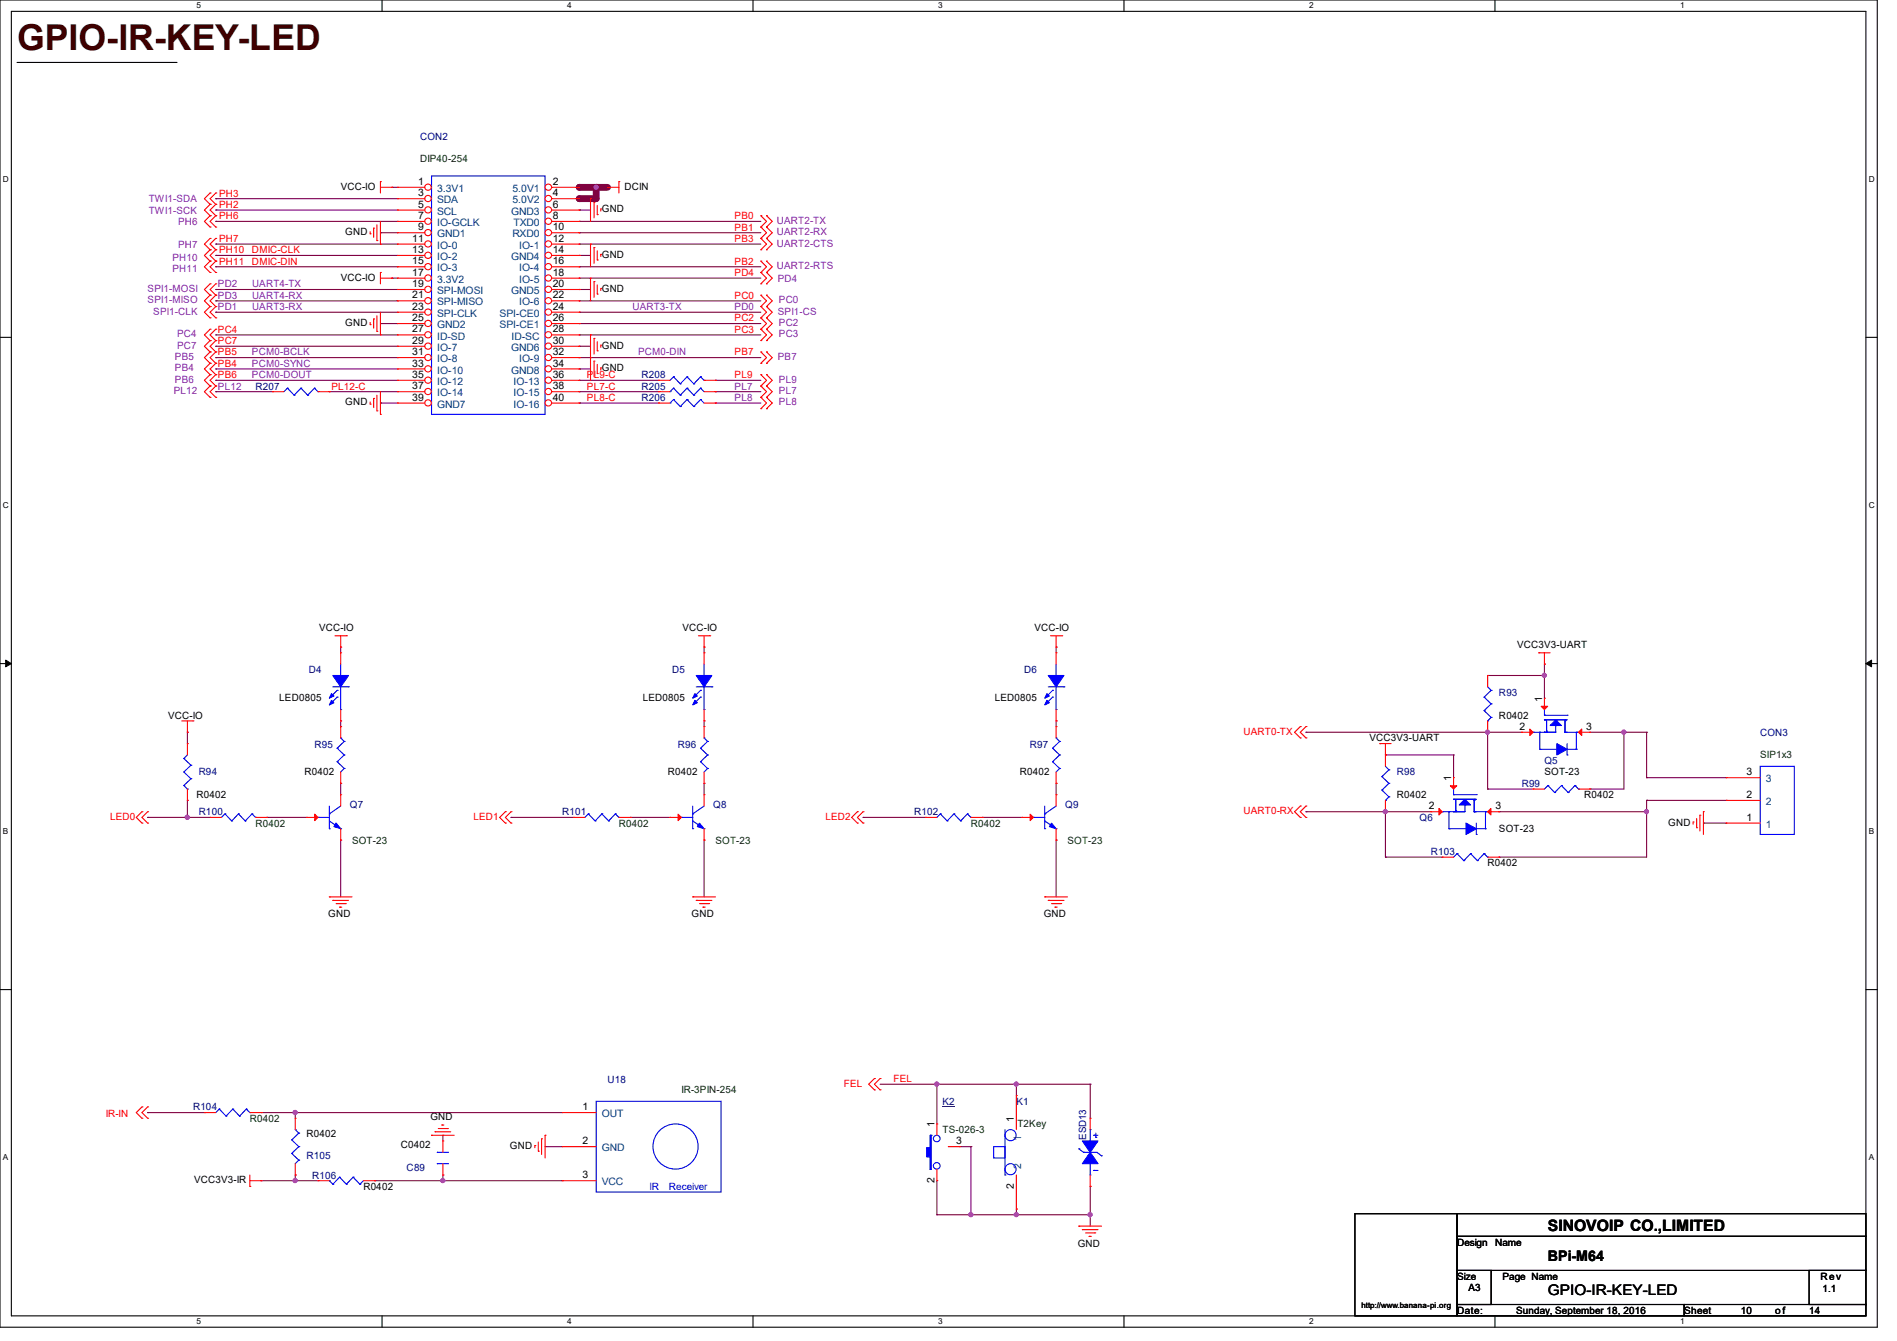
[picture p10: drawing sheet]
<svg xmlns="http://www.w3.org/2000/svg" width="297mm" height="210mm" viewBox="0 0 297 210" stroke-linecap="round" stroke-linejoin="round" font-family="sans-serif">
<path d="M0 0h293.9v207.9h-293.9zM1.8 1.8h290.3v204.3h-290.3z" fill="none" stroke="#000" stroke-width=".17"/>
<g fill="#fff">
<path d="M30.8 .2h.7v1.4h-.7z"/>
<path d="M30.8 206.2h.7v1.4h-.7z"/>
</g>
<path d="M59.8 0v1.8M59.8 206.1v1.8" fill="none" stroke="#000" stroke-width=".17"/>
<g fill="#fff">
<path d="M88.8 .2h.7v1.4h-.7z"/>
<path d="M88.8 206.2h.7v1.4h-.7z"/>
</g>
<path d="M117.9 0v1.8M117.9 206.1v1.8" fill="none" stroke="#000" stroke-width=".17"/>
<g fill="#fff">
<path d="M146.9 .2h.7v1.4h-.7z"/>
<path d="M146.9 206.2h.7v1.4h-.7z"/>
</g>
<path d="M176 0v1.8M176 206.1v1.8" fill="none" stroke="#000" stroke-width=".17"/>
<g fill="#fff">
<path d="M205 .2h.7v1.4h-.7z"/>
<path d="M205 206.2h.7v1.4h-.7z"/>
</g>
<path d="M234.1 0v1.8M234.1 206.1v1.8" fill="none" stroke="#000" stroke-width=".17"/>
<g fill="#fff">
<path d="M263.1 .2h.6v1.4h-.6z"/>
<path d="M263.1 206.2h.6v1.4h-.6z"/>
<path d="M.5 27.3h.9v1.4h-.9z"/>
<path d="M292.6 27.3h.9v1.4h-.9z"/>
<path d="M.5 78.4h.9v1.4h-.9z"/>
<path d="M292.6 78.4h.9v1.4h-.9z"/>
</g>
<path d="M0 52.8h1.8M292.1 52.8h1.8" fill="none" stroke="#000" stroke-width=".17"/>
<g fill="#fff">
<path d="M.5 129.5h.8v1.4h-.8z"/>
<path d="M292.6 129.5h.8v1.4h-.8z"/>
</g>
<path d="M0 103.9h1.8M292.1 103.9h1.8" fill="none" stroke="#000" stroke-width=".17"/>
<path d="M.9 103.4l.9 .5-.9 .5zM292.1 103.9l.9-.5v1z" fill="#000" stroke="#000" stroke-width=".16"/>
<g fill="#fff">
<path d="M.5 180.5h.8v1.4h-.8z"/>
<path d="M292.6 180.5h.8v1.4h-.8z"/>
</g>
<path d="M2.7 9.8h24.9M27.6 9.8h.1M0 155h1.8M292.1 155h1.8" fill="none" stroke="#000" stroke-width=".17"/>
<g fill="none" stroke="#7f003f" stroke-width=".17">
<path d="M59.6 36.4h.1M59.6 36.4h2.6M61.3 29.3h.1M61.3 29.3h.9M90.7 32.9h.1M90.7 32.9h1.8M59.6 50.7h.1M59.6 50.7h2.6M61.3 43.6h.1M61.3 43.6h.9M90.7 54.2h.1M90.7 57.8h.1"/>
<path d="M90.7 40h.1M90.7 45.3h.1M90.7 54.2h1.8M90.7 57.8h1.8M90.7 40h1.8M90.7 45.3h1.8M59.6 63.1h.1M59.6 63.1h2.6"/>
</g>
<path d="M93.3 29.3h1.8" fill="none" stroke="#7f003f" stroke-width="1.1"/>
<circle cx="93.3" cy="29.3" r=".53" fill="#7f003f"/>
<circle cx="93.3" cy="29.3" r=".32" fill="#f0f" stroke="#f0f" stroke-width=".17"/>
<path d="M90.7 31.1h2.6" fill="none" stroke="#7f003f" stroke-width="1.1"/>
<circle cx="90.7" cy="31.1" r=".53" fill="#7f003f"/>
<path d="M93.3 29.3v1.8" fill="none" stroke="#7f003f" stroke-width="1.1"/>
<circle cx="93.3" cy="29.3" r=".53" fill="#7f003f"/>
<path d="M90.7 29.3h2.6" fill="none" stroke="#7f003f" stroke-width="1.1"/>
<circle cx="90.7" cy="29.3" r=".53" fill="#7f003f"/>
<g fill="none" stroke="#7f003f" stroke-width=".17">
<path d="M33.8 34.7h.1M33.8 38.2h.1M33.8 31.1h.1M33.8 32.9h.1M33.8 34.7h28.4M33.8 38.2h28.4M33.8 31.1h28.4M33.8 32.9h28.4M90.7 34.7h.1M90.7 36.4h.1M90.7 38.2h.1M90.7 34.7h28.4"/>
<path d="M90.7 36.4h28.4M90.7 38.2h28.4M33.8 41.8h.1M33.8 40h.1M33.8 48.9h.1M33.8 45.3h.1M33.8 47.1h.1M33.8 57.8h.1M33.8 56h.1M33.8 59.6h.1M33.8 52.5h.1M33.8 54.2h.1"/>
<path d="M33.8 47.1h28.4M33.8 52.5h28.4M33.8 41.8h28.4M33.8 40h28.4M33.8 48.9h28.4M33.8 45.3h28.4M33.8 57.8h28.4M33.8 56h28.4M33.8 59.6h28.4M33.8 54.2h28.4M90.7 47.1h.1M90.7 50.7h.1"/>
<path d="M90.7 52.5h.1M90.7 43.6h.1M90.7 41.8h.1M90.7 48.9h.1M90.7 56h.1M90.7 59.6h.1M90.7 47.1h28.4M90.7 50.7h28.4M90.7 52.5h28.4M90.7 41.8h28.4M90.7 43.6h28.4M90.7 48.9h28.4"/>
<path d="M90.7 56h28.4M90.7 59.6h12.4M112 59.6h.1M112 59.6h7.1M33.8 61.3h.1M33.8 61.3h8.9M51.6 61.3h.1M51.6 61.3h10.6M90.7 61.3h.1M90.7 63.1h.1M90.7 61.3h12.4M90.7 63.1h12.4"/>
<path d="M112 61.3h.1M112 63.1h.1M112 61.3h7.1M112 63.1h7.1M29.3 114.7h.1M29.3 114.7v1.8M53.3 101.3h.1M53.3 112.9h.1M53.3 101.3v.9M53.3 112.9v.9M110.2 101.3h.1M110.2 112.9h.1"/>
<path d="M110.2 101.3v.9M110.2 112.9v.9M165.4 101.3h.1M165.4 112.9h.1M165.4 101.3v.9M165.4 112.9v.9M204.5 114.7h.1M204.5 114.7h33.8M216.9 118.2h.1M216.9 118.2h10.7M227.6 118.2h.1M227.6 118.2v3.6"/>
<path d="M232.9 114.7h.1M232.9 105.8h.1M232.9 114.7v8.9M232.9 105.8h8.9M241.8 105.8h.1M241.8 104h.1M241.8 104v5.3M248.9 114.7h.1M248.9 114.7h8.9M254.3 114.7h.1M254.3 114.7v8.9h-5.4M257.8 114.7h.1"/>
<path d="M257.8 114.7v7.1M23.1 128h.1M23.1 128h9.8M29.3 128h.1M29.3 125.3h.1M29.3 125.3v2.7M41.8 128h.1M41.8 128h6.2M53.3 122.7h.1M53.3 131.6h.1M53.3 122.7v1.8M53.3 131.6v8.9"/>
<path d="M80 128h.1M80 128h9.8M98.7 128h.1M98.7 128h6.2M110.2 122.7h.1M110.2 131.6h.1M110.2 122.7v1.8M110.2 131.6v8.9M135.1 128h.1M135.1 128h9.8M153.8 128h.1M153.8 128h6.2"/>
<path d="M165.4 122.7h.1M165.4 131.6h.1M165.4 122.7v1.8M165.4 131.6v8.9M204.5 127.1h.1M204.5 127.1h19.5M216.9 127.1h.1M216.9 134.2h.1M216.9 134.2h8.9M216.9 127.1v7.1M232.9 123.6h.1M232.9 123.6h7.1"/>
<path d="M234.7 127.1h.1M234.7 134.2h.1M234.7 127.1h23.1M248.9 123.6h.1M257.8 125.3h.1M257.8 121.8h.1M257.8 127.1h.1M257.8 125.3v8.9h-23.1M257.8 125.3h12.5M257.8 121.8h12.5M266.7 128.9h.1M266.7 128.9h3.6"/>
<path d="M23.1 174.2h.1M23.1 174.2h8.9M40.9 174.2h47.1M46.2 174.2h.1M46.2 174.2v.9M69.3 177.8h.1M69.3 177.8v.9M85.3 179.6h.1M85.3 179.6h2.7M137.8 169.8h32.9M146.7 169.8h.1M146.7 169.8v6.2"/>
<path d="M150.2 179.6h1.8M152 179.6h.1M152 179.6v10.6M159.1 169.8h.1M159.1 169.8v1.8M170.7 169.8h.1M170.7 169.8v5.3M40.9 184.9h.1M40.9 184.9h8.9M46.2 184h.1M46.2 184.9h.1M46.2 184v.9"/>
<path d="M58.7 184.9h.1M58.7 184.9h29.3M69.3 184h.1M69.3 184.9h.1M69.3 184v.9M146.7 190.2h.1M146.7 190.2h24M146.7 184.9v5.3M152 190.2h.1M159.1 189.4h.1M159.1 190.2h.1M159.1 189.4v.8"/>
<path d="M170.7 190.2h.1M170.7 185.8h.1M170.7 185.8v6.2"/>
</g>
<g fill="#f0f" stroke="#f0f" stroke-width=".17">
<circle cx="29.3" cy="128" r=".32"/>
<circle cx="46.2" cy="184.9" r=".32"/>
<circle cx="46.2" cy="174.2" r=".32"/>
<circle cx="69.3" cy="184.9" r=".32"/>
<circle cx="254.2" cy="114.7" r=".32"/>
<circle cx="216.9" cy="127.1" r=".32"/>
<circle cx="257.8" cy="127.1" r=".32"/>
<circle cx="232.9" cy="114.7" r=".32"/>
<circle cx="241.8" cy="105.8" r=".32"/>
<circle cx="159.1" cy="190.2" r=".32"/>
<circle cx="170.7" cy="190.2" r=".32"/>
<circle cx="146.7" cy="169.8" r=".32"/>
<circle cx="159.1" cy="169.8" r=".32"/>
<circle cx="152" cy="190.2" r=".32"/>
</g>
<g fill="none" stroke="#f00" stroke-width=".17">
<path d="M32.9 39.1h.1M32.9 35.6h.1M32.9 33.8h.1M32.9 37.3h.1M32.9 32h.1M32.9 30.2h.1M32.9 39.1l-.9 .9 .9 .9M32.9 33.8l-.9 .9 .9 .9M32.9 37.3l-.9 .9 .9 .9M32.9 30.2l-.9 .9 .9 .9M32.9 32l-.9 .9 .9 .9M33.8 39.1h.1"/>
<path d="M33.8 35.6h.1M33.8 33.8h.1M33.8 37.3h.1M33.8 32h.1M33.8 30.2h.1M33.8 39.1l-.9 .9 .9 .9M33.8 33.8l-.9 .9 .9 .9M33.8 37.3l-.9 .9 .9 .9M33.8 30.2l-.9 .9 .9 .9M33.8 32l-.9 .9 .9 .9M58 36.6h.1M58 36.3v.3"/>
<path d="M58.5 35.7h.1M58.5 35.7v1.5M59 37.7h.1M59 35.2v2.5M59.6 28.4h.1M59.6 38.2h.1M59.6 29.3h1.7M59.6 28.4v1.8M59.6 34.7v3.5M61.3 29.3h.1M92.5 31.1h.1M92.5 38.2h.1"/>
<path d="M92.5 31.1v3.6M92.5 38.2v3.6M93 31.7h.1M93 38.8h.1M93 31.7v2.4M93 38.8v2.4M93.5 33.6h.1M93.5 32.2v1.4M93.5 39.3v1.4M94.1 32.7h.1M94.1 39.8h.1M94.1 32.7v.4"/>
<path d="M94.1 39.8v.4M95.1 29.3h.1M95.1 29.3h1.8M96.9 28.4h.1M96.9 28.4v1.8M119.1 35.6h.1M119.1 33.8h.1M119.1 37.3h.1M119.1 39.1h.1M119.1 33.8l.9 .9-.9 .9M119.1 35.6l.9 .8-.9 .9M119.1 37.3l.9 .9-.9 .9"/>
<path d="M120 35.6h.1M120 33.8h.1M120 37.3h.1M120 39.1h.1M120 33.8l.9 .9-.9 .9M120 35.6l.9 .8-.9 .9M120 37.3l.9 .9-.9 .9M32.9 40.9h.1M32.9 42.7h.1M32.9 48h.1M32.9 46.2h.1M32.9 44.4h.1"/>
<path d="M32.9 49.8h.1M32.9 58.7h.1M32.9 56.9h.1M32.9 55.1h.1M32.9 53.3h.1M32.9 51.6h.1M32.9 40.9l-.9 .9 .9 .9M32.9 46.2l-.9 .9 .9 .9M32.9 44.4l-.9 .9 .9 .9M32.9 48l-.9 .9 .9 .9M32.9 56.9l-.9 .9 .9 .9M32.9 55.1l-.9 .9 .9 .9"/>
<path d="M32.9 58.7l-.9 .9 .9 .9M32.9 53.3l-.9 .9 .9 .9M32.9 51.6l-.9 .9 .9 .8M33.8 40.9h.1M33.8 42.7h.1M33.8 48h.1M33.8 46.2h.1M33.8 44.4h.1M33.8 49.8h.1M33.8 58.7h.1M33.8 56.9h.1M33.8 55.1h.1"/>
<path d="M33.8 53.3h.1M33.8 51.6h.1M33.8 40.9l-.9 .9 .9 .9M33.8 46.2l-.9 .9 .9 .9M33.8 44.4l-.9 .9 .9 .9M33.8 48l-.9 .9 .9 .9M33.8 56.9l-.9 .9 .9 .9M33.8 55.1l-.9 .9 .9 .9M33.8 58.7l-.9 .9 .9 .9M33.8 53.3l-.9 .9 .9 .9M33.8 51.6l-.9 .9 .9 .8M58 50.8h.1"/>
<path d="M58 50.5v.3M58.5 50h.1M58.5 50v1.4M59 51.9h.1M59 49.4v2.5M59.6 42.7h.1M59.6 52.5h.1M59.6 42.7v1.7M59.6 48.9v3.6M59.6 43.6h1.7M61.3 43.6h.1M92.5 52.5h.1"/>
<path d="M92.5 56h.1M92.5 43.6h.1M92.5 43.6v3.5M92.5 52.5v7.1M93 53h.1M93 56.6h.1M93 44.1h.1M93 44.1v2.5M93 53v2.5M93 56.6v2.4M93.5 54.9h.1M93.5 58.5h.1"/>
<path d="M93.5 40.7h.1M93.5 46.1h.1M93.5 44.6v1.5M93.5 53.5v1.4M93.5 57.1v1.4M94.1 54.1h.1M94.1 57.6h.1M94.1 45.2h.1M94.1 45.2v.3M94.1 54.1v.3M94.1 57.6v.4M103.1 59.6h.1"/>
<path d="M103.1 59.6h1.8M110.2 59.6h1.8M112 59.6h.1M119.1 48h.1M119.1 46.2h.1M119.1 53.3h.1M119.1 51.6h.1M119.1 49.8h.1M119.1 44.4h.1M119.1 42.7h.1M119.1 40.9h.1M119.1 56.9h.1"/>
<path d="M119.1 55.1h.1M119.1 58.7h.1M119.1 46.2l.9 .9-.9 .9M119.1 51.6l.9 .9-.9 .8M119.1 49.8l.9 .9-.9 .9M119.1 42.7l.9 .9-.9 .8M119.1 40.9l.9 .9-.9 .9M119.1 48l.9 .9-.9 .9M119.1 55.1l.9 .9-.9 .9M119.1 58.7l.9 .9-.9 .9M120 48h.1M120 46.2h.1"/>
<path d="M120 53.3h.1M120 51.6h.1M120 49.8h.1M120 44.4h.1M120 42.7h.1M120 40.9h.1M120 56.9h.1M120 55.1h.1M120 58.7h.1M120 46.2l.9 .9-.9 .9M120 51.6l.9 .9-.9 .8M120 49.8l.9 .9-.9 .9"/>
<path d="M120 42.7l.9 .9-.9 .8M120 40.9l.9 .9-.9 .9M120 48l.9 .9-.9 .9M120 55.1l.9 .9-.9 .9M120 58.7l.9 .9-.9 .9M32.9 60.5h.1M32.9 62.2h.1M32.9 60.5l-.9 .8 .9 .9M33.8 60.5h.1M33.8 62.2h.1M33.8 60.5l-.9 .8 .9 .9M58 63.3h.1"/>
<path d="M58 62.9v.4M58.5 62.4h.1M58.5 62.4v1.4M59 64.3h.1M59 61.9v2.4M59.6 64.9h.1M59.6 61.3v3.6M103.1 61.3h.1M103.1 63.1h.1M103.1 61.3h1.8M103.1 63.1h1.8M110.2 61.3h1.8"/>
<path d="M110.2 63.1h1.8M112 61.3h.1M112 63.1h.1M119.1 60.5h.1M119.1 64h.1M119.1 62.2h.1M119.1 62.2l.9 .9-.9 .9M119.1 60.5l.9 .8-.9 .9M120 60.5h.1M120 64h.1M120 62.2h.1M120 62.2l.9 .9-.9 .9"/>
<path d="M120 60.5l.9 .8-.9 .9M52.5 99.6h1.7M53.3 99.6v1.7M54.2 99.6h.1M109.3 99.6h1.8M110.2 99.6v1.7M111.1 99.6h.1M164.5 99.6h1.7M165.4 99.6v1.7M166.2 99.6h.1M28.4 112.9h1.8M29.3 114.7h.1"/>
<path d="M29.3 116.5h.1M29.3 112.9v1.8M29.3 116.5v1.7M30.2 112.9h.1M53.3 101.3h.1M53.3 113.8h.1M53.3 113.8v1.8M110.2 101.3h.1M110.2 102.2h.1M110.2 112.9h.1M110.2 102.2v1.8M110.2 111.1v1.8"/>
<path d="M165.4 101.3h.1M165.4 102.2h.1M165.4 112.9h.1M165.4 102.2v1.8M165.4 111.1v1.8M203.6 115.6h.1M203.6 113.8h.1M203.6 113.8l-.9 .9 .9 .9M204.5 115.6h.1M204.5 113.8h.1M204.5 113.8l-.9 .9 .9 .9M216 116.5h.1"/>
<path d="M216 116.5h1.8M216.9 118.2h.1M216.9 116.5v3.5M238.3 114.7h.1M238.3 114.7h1.7M240.9 102.2h.1M240.9 102.2h1.8M241.8 104h.1M241.8 109.3h.1M241.8 102.2v1.8M241.8 109.3v1.8M247.1 114.7h1.8"/>
<path d="M248.9 114.7h.1M22.2 128.9h.1M22.2 127.1h.1M22.2 127.1l-.9 .9 .9 .9M23.1 128.9h.1M23.1 127.1h.1M23.1 127.1l-.9 .9 .9 .9M29.3 125.3h.1M29.3 123.6v1.7M32.9 128h.1M32.9 128h1.8M40 128h1.8"/>
<path d="M41.8 128h.1M48 128h.1M48 128h1.8M53.3 124.5h.1M53.3 131.6h.1M53.3 122.7h.1M53.3 120.9v1.8M53.3 124.5v1.7M53.3 129.8v1.8M79.1 128.9h.1M79.1 127.1h.1M79.1 127.1l-.9 .9 .9 .9"/>
<path d="M80 128.9h.1M80 127.1h.1M80 127.1l-.9 .9 .9 .9M104.9 128h.1M104.9 128h1.8M110.2 124.5h.1M110.2 131.6h.1M110.2 124.5v1.7M110.2 129.8v1.8M134.2 128.9h.1M134.2 127.1h.1M134.2 127.1l-.8 .9 .8 .9"/>
<path d="M135.1 128.9h.1M135.1 127.1h.1M135.1 127.1l-.9 .9 .9 .9M160 128h.1M160 128h1.8M165.4 124.5h.1M165.4 131.6h.1M165.4 124.5v1.7M165.4 129.8v1.8M203.6 128h.1M203.6 126.2h.1M203.6 126.2l-.9 .9 .9 .9"/>
<path d="M204.5 128h.1M204.5 126.2h.1M204.5 126.2l-.9 .9 .9 .9M216.9 127.1h.1M216.9 125.3v1.8M240 123.6h.1M240 123.6h1.8M247.1 123.6h1.8M248.9 123.6h.1M265.1 128.7h.1M265.1 128.7v.4M265.6 129.6h.1"/>
<path d="M265.6 128.2v1.4M266.1 127.7h.1M266.1 127.7v2.4M266.7 127.1h.1M266.7 127.1v3.6M51.6 140.5h.1M51.6 140.5h3.5M52.1 141h.1M52.1 141h2.5M52.6 141.5h1.5M53.2 142.1h.1M53.2 142.1h.3"/>
<path d="M54.1 141.5h.1M108.5 140.5h.1M108.5 140.5h3.5M109 141h.1M109 141h2.5M109.5 141.5h1.5M110.1 142.1h.1M110.1 142.1h.3M111 141.5h.1M163.6 140.5h.1M163.6 140.5h3.5M164.1 141h.1"/>
<path d="M164.1 141h2.5M164.6 141.5h1.5M165.2 142.1h.1M165.2 142.1h.3M166.1 141.5h.1M22.2 173.4h.1M22.2 175.1h.1M22.2 173.4l-.9 .8 .9 .9M23.1 173.4h.1M23.1 175.1h.1M23.1 173.4l-.9 .8 .9 .9M32 174.2h.1"/>
<path d="M32 174.2h1.8M39.1 174.2h1.8M40.9 174.2h.1M67.6 177.8h.1M67.6 177.8h3.5M68.1 177.2h.1M68.1 177.2h2.5M68.6 176.7h1.5M69.2 176.2h.1M69.2 176.2h.3M70.1 176.7h.1M83.7 179.4h.1"/>
<path d="M83.7 179.4v.3M84.3 178.9v1.4M84.8 178.4h.1M84.8 178.4v2.4M85.3 177.8h.1M85.3 177.8v3.6M88 174.2h.1M88 179.6h.1M88 174.2h5.3M88 179.6h5.3M136.9 170.7h.1M136.9 168.9h.1"/>
<path d="M136.9 168.9l-.9 .9 .9 .9M137.8 170.7h.1M137.8 168.9h.1M137.8 168.9l-.9 .9 .9 .9M159.1 171.6h.1M159.1 171.6v5.3M170.7 175.1h.1M170.7 175.1v1.8M39.1 185.8h.1M39.1 184.9h1.8M39.1 184v1.8M40.9 184.9h.1"/>
<path d="M84.3 180.3h.1M88 184.9h.1M88 184.9h5.3M159.1 189.4h.1M159.1 184v5.4M168.9 192h.1M168.9 192h3.6M169.5 192.6h.1M169.5 192.6h2.4M170 193.1h1.4M170.5 193.6h.1M170.5 193.6h.4"/>
<path d="M170.7 185.8h.1M170.7 184v1.8M171.4 193.1h.1"/>
</g>
<path d="M212.1 190.1h16v16h-16zM228.1 190.1h64v3.5h-64zM228.1 193.6h64v5.4h-64zM228.1 199h5.4v5.3h-5.4zM283.3 199h8.8v5.3h-8.8zM228.1 204.3h35.6v1.8h-35.6zM263.7 204.3h28.4v1.8h-28.4z" fill="none" stroke="#000" stroke-width=".17"/>
<g fill="none" stroke="#00f" stroke-width=".17">
<path d="M105.5 59h.1M105.5 59l-.6 .6M105.5 59l1 1.1M107.6 59h.1M107.6 59l-1.1 1.1M107.6 59l1 1.1M109.7 59h.1M109.7 59l-1.1 1.1M109.7 59l.5 .6M110.2 59.6h.1M104.9 61.3h.1M104.9 63.1h.1"/>
<path d="M105.5 60.8h.1M105.5 62.6h.1M105.5 60.8l1 1.1M105.5 60.8l-.6 .5M105.5 62.6l1 1.1M105.5 62.6l-.6 .5M106.5 61.9h.1M106.5 60.1h.1M106.5 63.7h.1M107.6 60.8h.1M107.6 62.6h.1M107.6 60.8l1 1.1"/>
<path d="M107.6 60.8l-1.1 1.1M107.6 62.6l1 1.1M107.6 62.6l-1.1 1.1M108.6 61.9h.1M108.6 60.1h.1M108.6 63.7h.1M109.7 60.8h.1M109.7 62.6h.1M109.7 60.8l.5 .5M109.7 60.8l-1.1 1.1M109.7 62.6l.5 .5M109.7 62.6l-1.1 1.1"/>
<path d="M28.8 118.8h.1M28.8 118.8l1.1 1M29.3 118.2l-.5 .6M29.9 119.8h.1M29.9 119.8l-1.1 1.1M52.8 119.3h.1M52.8 117.2h.1M52.8 119.3l1.1 1.1M52.8 117.2l1.1 1M53.3 115.6h.1M53.3 115.6l.6 .5M53.9 118.2h.1"/>
<path d="M53.9 116.1h.1M53.9 118.2l-1.1 1.1M53.9 116.1l-1.1 1.1M109 107.6h2.5M109.7 108.1h.1M109.7 109.2h.1M109.7 108.1l-1.1 1.1M109.7 109.2l-1.1 1M110.2 105.8h.1M110.2 111.1h.1M110.2 104v1.8M110.2 107.6v3.5"/>
<path d="M111.5 107.6h.1M164.1 107.6h2.5M164.8 108.1h.1M164.8 109.2h.1M164.8 108.1l-1.1 1.1M164.8 109.2l-1.1 1M165.4 105.8h.1M165.4 111.1h.1M165.4 104v1.8M165.4 107.6v3.5M166.6 107.6h.1M240 114.7h.1"/>
<path d="M241.1 117.3h.1M241.1 114.7h.1M241.1 117.3h2.7M241.1 114.7v2.6M241.8 112.7h.1M241.8 114.7h.1M241.8 112h.1M241.8 112.7h3.6M241.8 111.1v.9M241.8 112h3.6M242.1 114.5h.1M242.1 114.7h.1"/>
<path d="M242.1 112.7v2M243.6 113.6h.1M243.6 113.6v1.1h-3.6M245 114.7h.1M245 112.9h.1M245 112.7h.1M245 114.7h2.1M245 112.7v2M245.4 112h.1M245.4 118.2h.1M245.4 116.5v1.7M245.4 117.3h1.4"/>
<path d="M246.8 117.3h.1M246.8 114.7h.1M246.8 114.7v2.6M28.8 120.9h.1M28.8 123h.1M28.8 120.9l1.1 1.1M28.8 123l.5 .6M29.3 123.6h.1M29.9 122h.1M29.9 122l-1.1 1M35.2 127.5h.1M35.2 127.5l-.5 .5"/>
<path d="M35.2 127.5l1.1 1.1M36.3 128.6h.1M37.3 127.5h.1M37.3 127.5l-1 1.1M37.3 127.5l1.1 1.1M38.4 128.6h.1M39.5 127.5h.1M39.5 127.5l-1.1 1.1M39.5 127.5l.5 .5M40 128h.1M49.8 128h.1M49.8 128h1.8"/>
<path d="M51.6 127.5h.1M51.6 129.8h.1M51.6 128.6l1.7 1.2M51.6 126.2v3.6M53.3 129.8h.1M53.3 126.2l-1.7 1.3M53.9 120.4h.1M53.9 120.4l-.6 .5M106.7 128h.1M106.7 128h1.8M108.5 127.5h.1M108.5 129.8h.1"/>
<path d="M108.5 128.6l1.7 1.2M108.5 126.2v3.6M110.2 129.8h.1M110.2 126.2l-1.7 1.3M161.8 128h.1M161.8 128h1.8M163.6 127.5h.1M163.6 129.8h.1M163.6 128.6l1.8 1.2M163.6 126.2v3.6M165.4 129.8h.1M165.4 126.2l-1.8 1.3"/>
<path d="M216.4 121.6h.1M216.4 123.7h.1M216.4 121.6l1.1 1.1M216.4 123.7l1.1 1.1M216.9 125.3h.1M216.9 120l.6 .6M217.5 120.6h.1M217.5 122.7h.1M217.5 124.8h.1M217.5 120.6l-1.1 1M217.5 122.7l-1.1 1M217.5 124.8l-.6 .5"/>
<path d="M242.4 123h.1M242.4 123l-.6 .6M242.4 123l1 1.1M243.4 124.1h.1M244.5 123h.1M244.5 123l-1.1 1.1M244.5 123l1 1.1M245.5 124.1h.1M246.6 123h.1M246.6 123l-1.1 1.1M246.6 123l.5 .6M247.1 123.6h.1"/>
<path d="M34.3 173.7h.1M34.3 173.7l-.5 .5M34.3 173.7l1.1 1.1M35.4 174.8h.1M36.4 173.7h.1M36.4 173.7l-1 1.1M36.4 173.7l1.1 1.1M37.5 174.8h.1M38.6 173.7h.1M38.6 173.7l-1.1 1.1M38.6 173.7l.5 .5M39.1 174.2h.1"/>
<path d="M93.3 172.5h19.6v14.2h-19.6zM145.6 177.8h.2M145.8 177.8h.1M155.6 179.6h1.8v1.8h-1.8zM157.4 176.9v7.1M168.9 179.9h.1M168.9 179.9l.7 .6M169.8 178.9h1.8M170.7 176.9h.1M170.7 176.9v1.8M171.2 177.8h.1M171.2 177.8h.7"/>
<path d="M171.6 178.9h.1M171.6 178.1h.1M171.6 177.5v.6M145.6 183.1h.1M145.6 183.1h.2M157.4 184h.1M169.6 180.5h.1M169.6 180.5h2.1l.8 .5M170.7 184h.1M170.7 182.2v1.8M171.2 183.3h.1M171.2 183.3h.7"/>
<path d="M172.5 181h.1"/>
<circle cx="105.8" cy="179.6" r="3.5"/>
<circle cx="146.7" cy="178.3" r=".52"/>
<circle cx="158.2" cy="177.8" r=".87"/>
<circle cx="146.7" cy="182.6" r=".52"/>
<circle cx="158.2" cy="183.1" r=".87"/>
</g>
<g fill="#00f" stroke="#00f" stroke-width=".17">
<path d="M109.5 128.9l.7 .9-1-.3z"/>
<path d="M52.6 128.9l.7 .9-1-.3z"/>
<path d="M243.6 112.7l.9 .9h-1.8z"/>
<path d="M164.6 128.9l.8 .9-1.1-.3z"/>
<path d="M109 105.8h2.5l-1.3 1.8z" fill-rule="evenodd"/>
<path d="M108.8 109.7l.4 .4-.7 .3z" fill-rule="evenodd"/>
<path d="M108.8 108.6l.4 .4-.7 .3z" fill-rule="evenodd"/>
<path d="M164.1 105.8h2.5l-1.2 1.8z" fill-rule="evenodd"/>
<path d="M163.9 109.7l.4 .4-.7 .3z" fill-rule="evenodd"/>
<path d="M163.9 108.6l.4 .4-.7 .3z" fill-rule="evenodd"/>
<path d="M243.8 116.5l1.6 .8-1.6 .9z" fill-rule="evenodd"/>
<path d="M169.5 178.7h2.4l-1.2 1.8z" fill-rule="evenodd"/>
<path d="M170.7 180.5l1.2 1.7h-2.4z" fill-rule="evenodd"/>
<path d="M145.6 177.8h.2v5.3h-.2v-1.9h-.5v-1.5h.5z" fill-rule="evenodd"/>
</g>
<g fill="#f00" stroke="#f00" stroke-width=".17">
<path d="M106.2 127.5l.5 .5-.5 .5z"/>
<path d="M49.3 127.5l.5 .5-.5 .5z"/>
<path d="M241.3 110.6h1l-.5 .5z"/>
<path d="M247.7 114.2v1l-.6-.5z"/>
<path d="M239.5 114.2l.5 .5-.5 .5z"/>
<path d="M161.3 127.5l.5 .5-.5 .5z"/>
</g>
<path d="M147.6 173.2h1.9v.1h-1.9z" fill="#00007f"/>
<g fill="none" stroke="#f00" stroke-width=".17">
<path d="M53.3 102.2h.1M53.3 112.9h.1M53.3 102.2v1.8M53.3 111.1v1.8M110.2 113.8h.1M110.2 113.8v1.8M165.4 113.8h.1M165.4 113.8v1.8M110.2 122.7h.1M110.2 120.9v1.8M165.4 122.7h.1M165.4 120.9v1.8"/>
<path d="M69.3 178.7h.1M69.3 178.7v1.8M146.7 176h.1M146.7 176v1.8M148.5 179.6h1.7M150.2 179.6h.1M69.3 184h.1M69.3 182.2v1.8M146.7 184.9h.1M146.7 183.1v1.8"/>
</g>
<g fill="none" stroke="#00f" stroke-width=".17">
<path d="M67.6 27.6h17.7v37.3h-17.7zM52.1 107.6h2.5M52.8 108.1h.1M52.8 109.2h.1M52.8 108.1l-1.1 1.1M52.8 109.2l-1.1 1M53.3 105.8h.1M53.3 111.1h.1M53.3 104v1.8M53.3 107.6v3.5M54.6 107.6h.1M109.7 119.3h.1"/>
<path d="M109.7 117.2h.1M109.7 119.3l1.1 1.1M109.7 117.2l1.1 1M110.2 115.6h.1M110.2 115.6l.6 .5M110.8 118.2h.1M110.8 116.1h.1M110.8 118.2l-1.1 1.1M110.8 116.1l-1.1 1.1M164.8 119.3h.1M164.8 117.2h.1M164.8 119.3l1.1 1.1"/>
<path d="M164.8 117.2l1.1 1M165.4 115.6h.1M165.4 115.6l.5 .5M165.9 118.2h.1M165.9 116.1h.1M165.9 118.2l-1.1 1.1M165.9 116.1l-1.1 1.1M110.8 120.4h.1M110.8 120.4l-.6 .5M165.9 120.4h.1M165.9 120.4l-.5 .5M68.5 180.5h.1"/>
<path d="M68.5 182.2h.1M68.5 180.5h1.7M68.5 182.2h1.7"/>
</g>
<g fill="#00f" stroke="#00f" stroke-width=".17">
<path d="M52.1 105.8h2.5l-1.3 1.8z" fill-rule="evenodd"/>
<path d="M51.9 109.7l.4 .4-.7 .3z" fill-rule="evenodd"/>
<path d="M51.9 108.6l.4 .4-.7 .3z" fill-rule="evenodd"/>
</g>
<circle cx="67" cy="29.3" r=".5" fill="#fff" stroke="#f00" stroke-width=".17"/>
<path d="M62.2 29.3h.1M62.2 29.3h4.3" fill="none" stroke="#f00" stroke-width=".17"/>
<circle cx="67" cy="31.1" r=".5" fill="#fff" stroke="#f00" stroke-width=".17"/>
<path d="M62.2 31.1h.1M62.2 31.1h4.3" fill="none" stroke="#f00" stroke-width=".17"/>
<circle cx="67" cy="32.9" r=".5" fill="#fff" stroke="#f00" stroke-width=".17"/>
<path d="M62.2 32.9h.1M62.2 32.9h4.3" fill="none" stroke="#f00" stroke-width=".17"/>
<circle cx="67" cy="34.6" r=".5" fill="#fff" stroke="#f00" stroke-width=".17"/>
<path d="M62.2 34.7h.1M62.2 34.7h4.3" fill="none" stroke="#f00" stroke-width=".17"/>
<circle cx="67" cy="36.4" r=".5" fill="#fff" stroke="#f00" stroke-width=".17"/>
<path d="M62.2 36.4h.1M62.2 36.4h4.3" fill="none" stroke="#f00" stroke-width=".17"/>
<circle cx="67" cy="38.2" r=".5" fill="#fff" stroke="#f00" stroke-width=".17"/>
<path d="M62.2 38.2h.1M62.2 38.2h4.3" fill="none" stroke="#f00" stroke-width=".17"/>
<circle cx="67" cy="40" r=".5" fill="#fff" stroke="#f00" stroke-width=".17"/>
<path d="M62.2 40h.1M62.2 40h4.3" fill="none" stroke="#f00" stroke-width=".17"/>
<circle cx="85.9" cy="29.3" r=".5" fill="#fff" stroke="#f00" stroke-width=".17"/>
<path d="M86.4 29.3h4.3M90.7 29.3h.1" fill="none" stroke="#f00" stroke-width=".17"/>
<circle cx="85.9" cy="31.1" r=".5" fill="#fff" stroke="#f00" stroke-width=".17"/>
<path d="M86.4 31.1h4.3M90.7 31.1h.1" fill="none" stroke="#f00" stroke-width=".17"/>
<circle cx="85.9" cy="32.9" r=".5" fill="#fff" stroke="#f00" stroke-width=".17"/>
<path d="M86.4 32.9h4.3M90.7 32.9h.1" fill="none" stroke="#f00" stroke-width=".17"/>
<circle cx="85.9" cy="34.6" r=".5" fill="#fff" stroke="#f00" stroke-width=".17"/>
<path d="M86.4 34.7h4.3M90.7 34.7h.1" fill="none" stroke="#f00" stroke-width=".17"/>
<circle cx="85.9" cy="36.4" r=".5" fill="#fff" stroke="#f00" stroke-width=".17"/>
<path d="M86.4 36.4h4.3M90.7 36.4h.1" fill="none" stroke="#f00" stroke-width=".17"/>
<circle cx="85.9" cy="38.2" r=".5" fill="#fff" stroke="#f00" stroke-width=".17"/>
<path d="M86.4 38.2h4.3M90.7 38.2h.1" fill="none" stroke="#f00" stroke-width=".17"/>
<circle cx="85.9" cy="40" r=".5" fill="#fff" stroke="#f00" stroke-width=".17"/>
<path d="M86.4 40h4.3M90.7 40h.1" fill="none" stroke="#f00" stroke-width=".17"/>
<circle cx="67" cy="41.8" r=".5" fill="#fff" stroke="#f00" stroke-width=".17"/>
<path d="M62.2 41.8h.1M62.2 41.8h4.3" fill="none" stroke="#f00" stroke-width=".17"/>
<circle cx="67" cy="43.5" r=".5" fill="#fff" stroke="#f00" stroke-width=".17"/>
<path d="M62.2 43.6h.1M62.2 43.6h4.3" fill="none" stroke="#f00" stroke-width=".17"/>
<circle cx="67" cy="45.3" r=".5" fill="#fff" stroke="#f00" stroke-width=".17"/>
<path d="M62.2 45.3h.1M62.2 45.3h4.3" fill="none" stroke="#f00" stroke-width=".17"/>
<circle cx="67" cy="47.1" r=".5" fill="#fff" stroke="#f00" stroke-width=".17"/>
<path d="M62.2 47.1h.1M62.2 47.1h4.3" fill="none" stroke="#f00" stroke-width=".17"/>
<circle cx="67" cy="48.9" r=".5" fill="#fff" stroke="#f00" stroke-width=".17"/>
<path d="M62.2 48.9h.1M62.2 48.9h4.3" fill="none" stroke="#f00" stroke-width=".17"/>
<circle cx="67" cy="50.7" r=".5" fill="#fff" stroke="#f00" stroke-width=".17"/>
<path d="M62.2 50.7h.1M62.2 50.7h4.3" fill="none" stroke="#f00" stroke-width=".17"/>
<circle cx="85.9" cy="41.8" r=".5" fill="#fff" stroke="#f00" stroke-width=".17"/>
<path d="M86.4 41.8h4.3M90.7 41.8h.1" fill="none" stroke="#f00" stroke-width=".17"/>
<circle cx="85.9" cy="43.5" r=".5" fill="#fff" stroke="#f00" stroke-width=".17"/>
<path d="M86.4 43.6h4.3M90.7 43.6h.1" fill="none" stroke="#f00" stroke-width=".17"/>
<circle cx="85.9" cy="45.3" r=".5" fill="#fff" stroke="#f00" stroke-width=".17"/>
<path d="M86.4 45.3h4.3M90.7 45.3h.1" fill="none" stroke="#f00" stroke-width=".17"/>
<circle cx="85.9" cy="47.1" r=".5" fill="#fff" stroke="#f00" stroke-width=".17"/>
<path d="M86.4 47.1h4.3M90.7 47.1h.1" fill="none" stroke="#f00" stroke-width=".17"/>
<circle cx="85.9" cy="48.9" r=".5" fill="#fff" stroke="#f00" stroke-width=".17"/>
<path d="M86.4 48.9h4.3M90.7 48.9h.1" fill="none" stroke="#f00" stroke-width=".17"/>
<circle cx="85.9" cy="50.7" r=".5" fill="#fff" stroke="#f00" stroke-width=".17"/>
<path d="M86.4 50.7h4.3M90.7 50.7h.1" fill="none" stroke="#f00" stroke-width=".17"/>
<circle cx="67" cy="52.4" r=".5" fill="#fff" stroke="#f00" stroke-width=".17"/>
<path d="M62.2 52.5h.1M62.2 52.5h4.3" fill="none" stroke="#f00" stroke-width=".17"/>
<circle cx="67" cy="54.2" r=".5" fill="#fff" stroke="#f00" stroke-width=".17"/>
<path d="M62.2 54.2h.1M62.2 54.2h4.3" fill="none" stroke="#f00" stroke-width=".17"/>
<circle cx="67" cy="56" r=".5" fill="#fff" stroke="#f00" stroke-width=".17"/>
<path d="M62.2 56h.1M62.2 56h4.3" fill="none" stroke="#f00" stroke-width=".17"/>
<circle cx="67" cy="57.8" r=".5" fill="#fff" stroke="#f00" stroke-width=".17"/>
<path d="M62.2 57.8h.1M62.2 57.8h4.3" fill="none" stroke="#f00" stroke-width=".17"/>
<circle cx="67" cy="59.5" r=".5" fill="#fff" stroke="#f00" stroke-width=".17"/>
<path d="M62.2 59.6h.1M62.2 59.6h4.3" fill="none" stroke="#f00" stroke-width=".17"/>
<circle cx="67" cy="61.3" r=".5" fill="#fff" stroke="#f00" stroke-width=".17"/>
<path d="M62.2 61.3h.1M62.2 61.3h4.3" fill="none" stroke="#f00" stroke-width=".17"/>
<circle cx="67" cy="63.1" r=".5" fill="#fff" stroke="#f00" stroke-width=".17"/>
<path d="M62.2 63.1h.1M62.2 63.1h4.3" fill="none" stroke="#f00" stroke-width=".17"/>
<circle cx="85.9" cy="52.4" r=".5" fill="#fff" stroke="#f00" stroke-width=".17"/>
<path d="M86.4 52.5h4.3M90.7 52.5h.1" fill="none" stroke="#f00" stroke-width=".17"/>
<circle cx="85.9" cy="54.2" r=".5" fill="#fff" stroke="#f00" stroke-width=".17"/>
<path d="M86.4 54.2h4.3M90.7 54.2h.1" fill="none" stroke="#f00" stroke-width=".17"/>
<circle cx="85.9" cy="56" r=".5" fill="#fff" stroke="#f00" stroke-width=".17"/>
<path d="M86.4 56h4.3M90.7 56h.1" fill="none" stroke="#f00" stroke-width=".17"/>
<circle cx="85.9" cy="57.8" r=".5" fill="#fff" stroke="#f00" stroke-width=".17"/>
<path d="M86.4 57.8h4.3M90.7 57.8h.1" fill="none" stroke="#f00" stroke-width=".17"/>
<circle cx="85.9" cy="59.5" r=".5" fill="#fff" stroke="#f00" stroke-width=".17"/>
<path d="M86.4 59.6h4.3M90.7 59.6h.1" fill="none" stroke="#f00" stroke-width=".17"/>
<circle cx="85.9" cy="61.3" r=".5" fill="#fff" stroke="#f00" stroke-width=".17"/>
<path d="M86.4 61.3h4.3M90.7 61.3h.1" fill="none" stroke="#f00" stroke-width=".17"/>
<circle cx="85.9" cy="63.1" r=".5" fill="#fff" stroke="#f00" stroke-width=".17"/>
<g fill="none" stroke="#f00" stroke-width=".17">
<path d="M42.7 61.3h.1M42.7 61.3h1.8M49.8 61.3h1.8M51.6 61.3h.1M86.4 63.1h4.3M90.7 63.1h.1M232.9 105.8h.1M232.9 114.7h.1M232.9 105.8v1.8M232.9 112.9v1.8M89.8 128h.1M89.8 128h1.8"/>
<path d="M96.9 128h1.8M98.7 128h.1M144.9 128h.1M144.9 128h1.8M152 128h1.8M153.8 128h.1M224 127.1h.1M224 127.1h1.8M225.8 134.2h.1M225.8 134.2h1.8M227.6 121.8h.1M227.6 121.8v1.8"/>
<path d="M232.9 127.1h1.8M232.9 134.2h1.8M234.7 127.1h.1M234.7 134.2h.1M270.3 128.9h.1M270.3 125.3h.1M270.3 121.8h.1M270.3 128.9h5.3M270.3 125.3h5.3M270.3 121.8h5.3M46.2 175.1h.1M46.2 175.1v1.8"/>
<path d="M46.2 184h.1M46.2 182.2v1.8M49.8 184.9h.1M49.8 184.9h1.8M56.9 184.9h1.8M58.7 184.9h.1"/>
</g>
<g fill="none" stroke="#00f" stroke-width=".17">
<path d="M45 60.8h.1M45 60.8l-.5 .5M45 60.8l1.1 1.1M46.1 61.9h.1M47.1 60.8h.1M47.1 60.8l-1 1.1M47.1 60.8l1.1 1.1M48.2 61.9h.1M49.2 60.8h.1M49.2 60.8l-1 1.1M49.2 60.8l.6 .5M49.8 61.3h.1"/>
<path d="M232.4 109.2h.1M232.4 111.3h.1M232.4 109.2l1.1 1M232.4 111.3l1.1 1.1M232.9 112.9h.1M232.9 107.6l.6 .5M233.5 108.1h.1M233.5 110.2h.1M233.5 112.4h.1M233.5 108.1l-1.1 1.1M233.5 110.2l-1.1 1.1M233.5 112.4l-.6 .5"/>
<path d="M92.1 127.5h.1M92.1 127.5l-.5 .5M92.1 127.5l1.1 1.1M93.2 128.6h.1M94.2 127.5h.1M94.2 127.5l-1 1.1M94.2 127.5l1.1 1.1M95.3 128.6h.1M96.4 127.5h.1M96.4 127.5l-1.1 1.1M96.4 127.5l.5 .5M96.9 128h.1"/>
<path d="M147.2 127.5h.1M147.2 127.5l-.5 .5M147.2 127.5l1.1 1.1M148.3 128.6h.1M149.4 127.5h.1M149.4 127.5l-1.1 1.1M149.4 127.5l1 1.1M150.4 128.6h.1M151.5 127.5h.1M151.5 127.5l-1.1 1.1M151.5 127.5l.5 .5M152 128h.1"/>
<path d="M225.8 127.1h.1M226.9 129.8h.1M226.9 127.1h.1M226.9 129.8h2.6M226.9 127.1v2.7M227.6 125.2h.1M227.6 127.1h.1M227.6 124.5h.1M227.6 125.2h3.5M227.6 123.6v.9M227.6 124.5h3.5M227.9 127h.1"/>
<path d="M227.9 127.1h.1M227.9 125.2v1.9M228.1 133.7h.1M228.1 133.7l-.5 .5M228.1 133.7l1.1 1.1M229.2 134.8h.1M229.4 126.1h.1M229.4 126.1v1h-3.6M230.3 133.7h.1M230.3 133.7l-1.1 1.1M230.3 133.7l1 1.1M230.8 127.1h.1"/>
<path d="M230.8 125.3h.1M230.8 125.2h.1M230.8 127.1h2.1M230.8 125.2v1.9M231.1 124.5h.1M231.1 130.7h.1M231.1 128.9v1.8M231.1 129.8h1.5M231.3 134.8h.1M232.4 133.7h.1M232.4 133.7l-1.1 1.1M232.4 133.7l.5 .5"/>
<path d="M232.6 129.8h.1M232.6 127.1h.1M232.6 127.1v2.7M232.9 134.2h.1M275.6 120h5.3v10.7h-5.3zM45.7 178.5h.1M45.7 178.5l1.1 1.1M46.2 176.9h.1M46.2 176.9l.6 .6M46.8 179.6h.1M46.8 177.5h.1M46.8 179.6l-1.1 1"/>
<path d="M46.8 177.5l-1.1 1M45.7 180.6h.1M45.7 180.6l1.1 1.1M46.8 181.7h.1M46.8 181.7l-.6 .5M51.6 184.9h.1M51.6 184.9l.5 .6M52.1 185.5h.1M53.2 184.4h.1M53.2 184.4l1 1.1M53.2 184.4l-1.1 1.1M54.2 185.5h.1"/>
<path d="M55.3 184.4h.1M55.3 184.4l1 1.1M55.3 184.4l-1.1 1.1M56.3 185.5h.1M56.9 184.9l-.6 .6"/>
</g>
<g fill="#00f" stroke="#00f" stroke-width=".17">
<path d="M228.5 126.1l.9-.9 .9 .9z"/>
<path d="M229.5 128.9l1.6 .9-1.6 .9z" fill-rule="evenodd"/>
</g>
<g fill="#f00" stroke="#f00" stroke-width=".17">
<path d="M227.1 123.1h1l-.5 .5z"/>
<path d="M232.9 127.1l.5-.5v1z"/>
<path d="M225.3 126.6l.5 .5-.5 .5z"/>
</g>
<g fill="#f0f" stroke="#f0f" stroke-width=".17">
<circle cx="93.3" cy="29.3" r=".32"/>
<circle cx="29.3" cy="128" r=".32"/>
<circle cx="46.2" cy="184.9" r=".32"/>
<circle cx="46.2" cy="174.2" r=".32"/>
<circle cx="69.3" cy="184.9" r=".32"/>
<circle cx="254.2" cy="114.7" r=".32"/>
<circle cx="216.9" cy="127.1" r=".32"/>
<circle cx="257.8" cy="127.1" r=".32"/>
<circle cx="232.9" cy="114.7" r=".32"/>
<circle cx="241.8" cy="105.8" r=".32"/>
<circle cx="159.1" cy="190.2" r=".32"/>
<circle cx="170.7" cy="190.2" r=".32"/>
<circle cx="146.7" cy="169.8" r=".32"/>
<circle cx="159.1" cy="169.8" r=".32"/>
<circle cx="152" cy="190.2" r=".32"/>
</g>
<text font-size="5.6" fill="#3f0000" x="2.7" y="7.8">GPIO-IR-KEY-LED</text>
<text font-size="2.5" x="242.4" y="192.8">SINOVOIP CO.,LIMITED</text>
<g font-size="2.3">
<text x="242.4" y="197.5">BPi-M64</text>
<text x="242.4" y="202.8">GPIO-IR-KEY-LED</text>
</g>
<g font-size="1.6" fill="#00007f">
<text x="65.8" y="21.9">CON2</text>
<text x="100.5" y="59.2">R208</text>
<text x="40" y="61">R207</text>
<text x="100.5" y="61">R205</text>
<text x="100.5" y="62.8">R206</text>
<text x="48.3" y="105.4">D4</text>
<text x="105.2" y="105.4">D5</text>
<text x="160.4" y="105.4">D6</text>
<text x="234.7" y="109">R93</text>
<text x="49.2" y="117.2">R95</text>
<text x="106.1" y="117.2">R96</text>
<text x="161.2" y="117.2">R97</text>
<text x="241.8" y="119.7">Q5</text>
<text x="275.6" y="115.2">CON3</text>
<text x="31.1" y="121.5">R94</text>
<text x="218.7" y="121.5">R98</text>
<text x="238.3" y="123.2">R99</text>
<text x="31.1" y="127.7">R100</text>
<text x="54.8" y="126.6">Q7</text>
<text x="88" y="127.7">R101</text>
<text x="111.7" y="126.6">Q8</text>
<text x="143.1" y="127.7">R102</text>
<text x="166.8" y="126.6">Q9</text>
<text x="222.2" y="128.6">Q6</text>
<text x="224" y="133.9">R103</text>
<text x="30.2" y="173.9">R104</text>
<text x="95.1" y="169.6">U18</text>
<text x="147.6" y="173">K2</text>
<text x="159.1" y="173">K1</text>
<text x="170" y="178.5" transform="rotate(-90 170 178.5)">ESD13</text>
<text x="48" y="181.6">R105</text>
<text x="48.9" y="184.6">R106</text>
<text x="63.7" y="183.3">C89</text>
</g>
<g font-size="1.6">
<text x="53.3" y="29.7">VCC-IO</text>
<text x="65.4" y="29">1</text>
<text x="86.6" y="29">2</text>
<text x="97.8" y="29.7">DCIN</text>
<text x="65.4" y="30.7">3</text>
<text x="65.4" y="32.5">5</text>
<text x="65.4" y="34.3">7</text>
<text x="86.6" y="30.7">4</text>
<text x="86.6" y="32.5">6</text>
<text x="86.6" y="34.3">8</text>
<text x="94.2" y="33.3">GND</text>
<text x="54.1" y="36.8">GND</text>
<text x="64.6" y="37.8">11</text>
<text x="64.6" y="39.6">13</text>
<text x="64.6" y="41.4">15</text>
<text x="65.4" y="36.1">9</text>
<text x="86.6" y="36.1">10</text>
<text x="86.6" y="37.8">12</text>
<text x="86.6" y="39.6">14</text>
<text x="86.6" y="41.4">16</text>
<text x="94.2" y="40.4">GND</text>
<text x="53.3" y="43.9">VCC-IO</text>
<text x="64.6" y="43.2">17</text>
<text x="64.6" y="45">19</text>
<text x="64.6" y="46.7">21</text>
<text x="86.6" y="43.2">18</text>
<text x="86.6" y="45">20</text>
<text x="86.6" y="46.7">22</text>
<text x="94.2" y="45.7">GND</text>
<text x="54.1" y="51.1">GND</text>
<text x="64.6" y="48.5">23</text>
<text x="64.6" y="50.3">25</text>
<text x="64.6" y="52.1">27</text>
<text x="64.6" y="53.8">29</text>
<text x="86.6" y="48.5">24</text>
<text x="86.6" y="50.3">26</text>
<text x="86.6" y="52.1">28</text>
<text x="86.6" y="53.8">30</text>
<text x="64.6" y="55.6">31</text>
<text x="64.6" y="57.4">33</text>
<text x="64.6" y="59.2">35</text>
<text x="86.6" y="55.6">32</text>
<text x="86.6" y="57.4">34</text>
<text x="86.6" y="59.2">36</text>
<text x="94.2" y="54.6">GND</text>
<text x="94.2" y="58.2">GND</text>
<text x="54.1" y="63.5">GND</text>
<text x="64.6" y="61">37</text>
<text x="64.6" y="62.7">39</text>
<text x="86.6" y="61">38</text>
<text x="86.6" y="62.7">40</text>
<text x="50" y="98.9">VCC-IO</text>
<text x="106.8" y="98.9">VCC-IO</text>
<text x="162" y="98.9">VCC-IO</text>
<text x="237.5" y="101.6">VCC3V3-UART</text>
<text x="26.3" y="112.6">VCC-IO</text>
<text x="43.7" y="109.7">LED0805</text>
<text x="100.6" y="109.7">LED0805</text>
<text x="155.7" y="109.7">LED0805</text>
<text x="234.7" y="112.6">R0402</text>
<text x="241.4" y="109.9" transform="rotate(-90 241.4 109.9)">1</text>
<text x="214.4" y="116.1">VCC3V3-UART</text>
<text x="237.9" y="114.3">2</text>
<text x="248.4" y="114.3">3</text>
<text x="30.8" y="125">R0402</text>
<text x="47.7" y="121.5">R0402</text>
<text x="104.6" y="121.5">R0402</text>
<text x="159.7" y="121.5">R0402</text>
<text x="218.7" y="125">R0402</text>
<text x="227.2" y="122.3" transform="rotate(-90 227.2 122.3)">1</text>
<text x="241.8" y="121.5">SOT-23</text>
<text x="248" y="125">R0402</text>
<text x="273.5" y="125">2</text>
<text x="273.5" y="121.4">3</text>
<text x="223.7" y="126.7">2</text>
<text x="234.1" y="126.7">3</text>
<text x="234.7" y="130.3">SOT-23</text>
<text x="261.2" y="129.3">GND</text>
<text x="273.5" y="128.5">1</text>
<text x="232.9" y="135.7">R0402</text>
<text x="51.4" y="143.7">GND</text>
<text x="108.3" y="143.7">GND</text>
<text x="163.4" y="143.7">GND</text>
<text x="91.2" y="173.9">1</text>
<text x="48" y="178">R0402</text>
<text x="62.8" y="179.8">C0402</text>
<text x="67.4" y="175.3">GND</text>
<text x="79.8" y="180">GND</text>
<text x="91.2" y="179.2">2</text>
<text x="146.3" y="176.6" transform="rotate(-90 146.3 176.6)">1</text>
<text x="149.7" y="179.2">3</text>
<text x="158.8" y="175.7" transform="rotate(-90 158.8 175.7)">1</text>
<text x="30.4" y="185.3">VCC3V3-IR</text>
<text x="91.2" y="184.5">3</text>
<text x="146.3" y="185.2" transform="rotate(-90 146.3 185.2)">2</text>
<text x="56.9" y="186.3">R0402</text>
<text x="158.8" y="186.1" transform="rotate(-90 158.8 186.1)">2</text>
<text x="168.7" y="195.2">GND</text>
<text x="228.1" y="195.1">Design</text>
<text x="234.1" y="195.1">Name</text>
<text x="228.1" y="200.4">Size</text>
<text x="229.9" y="202.2">A3</text>
<text x="235.2" y="200.4">Page Name</text>
<text x="285" y="200.4">Rev</text>
<text x="285.4" y="202.3">1.1</text>
<text x="228.1" y="205.7">Date:</text>
<text x="237.4" y="205.7">Sunday, September 18, 2016</text>
<text x="263.7" y="205.7">Sheet</text>
<text x="272.6" y="205.7">10</text>
<text x="277.9" y="205.7">o f</text>
<text x="283.2" y="205.7">14</text>
</g>
<g font-size="1.6" fill="#003f00">
<text x="65.8" y="25.4">DIP40-254</text>
<text x="275.6" y="118.8">SIP1x3</text>
<text x="40" y="129.5">R0402</text>
<text x="96.9" y="129.5">R0402</text>
<text x="152" y="129.5">R0402</text>
<text x="55.1" y="132.1">SOT-23</text>
<text x="112" y="132.1">SOT-23</text>
<text x="167.1" y="132.1">SOT-23</text>
<text x="106.7" y="171.2">IR-3PIN-254</text>
<text x="39.1" y="175.7">R0402</text>
<text x="147.6" y="177.5">TS-026-3</text>
<text x="159.3" y="176.6">T2Key</text>
</g>
<g font-size="1.6" fill="#7f00ff">
<text x="23.3" y="31.7">TWI1-SDA</text>
<text x="23.3" y="33.4">TWI1-SCK</text>
<text x="27.9" y="35.2">PH6</text>
<text x="121.6" y="35.1">UART2-TX</text>
<text x="27" y="40.9">PH10</text>
<text x="27.9" y="38.8">PH7</text>
<text x="121.6" y="36.8">UART2-RX</text>
<text x="121.6" y="38.6">UART2-CTS</text>
<text x="23.1" y="47.5">SPI1-MISO</text>
<text x="23.1" y="45.7">SPI1-MOSI</text>
<text x="27" y="42.7">PH11</text>
<text x="34.1" y="45">PD2</text>
<text x="34.1" y="46.8">PD3</text>
<text x="39.5" y="45">UART4-TX</text>
<text x="39.5" y="46.8">UART4-RX</text>
<text x="121.6" y="42.2">UART2-RTS</text>
<text x="121.8" y="44.1">PD4</text>
<text x="122" y="47.5">PC0</text>
<text x="24" y="49.3">SPI1-CLK</text>
<text x="27.7" y="52.8">PC4</text>
<text x="34.1" y="48.6">PD1</text>
<text x="39.5" y="48.6">UART3-RX</text>
<text x="99" y="48.6">UART3-TX</text>
<text x="115" y="48.6">PD0</text>
<text x="121.8" y="49.3">SPI1-CS</text>
<text x="122" y="52.8">PC3</text>
<text x="122" y="51.1">PC2</text>
<text x="27.4" y="58.2">PB4</text>
<text x="27.4" y="56.4">PB5</text>
<text x="27.4" y="59.9">PB6</text>
<text x="27.7" y="54.6">PC7</text>
<text x="39.5" y="57.4">PCM0-SYNC</text>
<text x="39.5" y="55.7">PCM0-BCLK</text>
<text x="39.5" y="59.2">PCM0-DOUT</text>
<text x="99.9" y="55.7">PCM0-DIN</text>
<text x="121.8" y="56.4">PB7</text>
<text x="122" y="59.9">PL9</text>
<text x="27.2" y="61.7">PL12</text>
<text x="34.1" y="61">PL12</text>
<text x="115" y="61">PL7</text>
<text x="115" y="62.8">PL8</text>
<text x="122" y="63.5">PL8</text>
<text x="122" y="61.7">PL7</text>
</g>
<g font-size="1.6" fill="#f00">
<text x="34.3" y="34.3">PH6</text>
<text x="34.3" y="30.8">PH3</text>
<text x="34.3" y="32.6">PH2</text>
<text x="115" y="34.3">PB0</text>
<text x="34.3" y="39.7">PH10</text>
<text x="34.3" y="41.4">PH11</text>
<text x="34.3" y="37.9">PH7</text>
<text x="39.5" y="41.4">DMIC-DIN</text>
<text x="39.5" y="39.7">DMIC-CLK</text>
<text x="115" y="36.1">PB1</text>
<text x="115" y="41.4">PB2</text>
<text x="115" y="37.9">PB3</text>
<text x="115" y="46.8">PC0</text>
<text x="115" y="43.2">PD4</text>
<text x="34.1" y="52.1">PC4</text>
<text x="34.1" y="53.9">PC7</text>
<text x="115" y="50.3">PC2</text>
<text x="115" y="52.1">PC3</text>
<text x="34.1" y="57.4">PB4</text>
<text x="34.1" y="55.7">PB5</text>
<text x="34.1" y="59.2">PB6</text>
<text x="91.9" y="59.2">PL9-C</text>
<text x="115" y="55.7">PB7</text>
<text x="115" y="59.2">PL9</text>
<text x="51.9" y="61">PL12-C</text>
<text x="91.9" y="61">PL7-C</text>
<text x="91.9" y="62.8">PL8-C</text>
<text x="194.7" y="115.1">UART0-TX</text>
<text x="17.2" y="128.4">LED0</text>
<text x="74.1" y="128.4">LED1</text>
<text x="129.2" y="128.4">LED2</text>
<text x="194.7" y="127.5">UART0-RX</text>
<text x="132.1" y="170.2">FEL</text>
<text x="139.9" y="169.5">FEL</text>
<text x="16.6" y="175">IR-IN</text>
</g>
<g font-size="1.6" fill="#003f7f">
<text x="68.5" y="30.1">3.3V1</text>
<text x="68.5" y="31.8">SDA</text>
<text x="68.5" y="33.6">SCL</text>
<text x="68.5" y="35.4">IO-GCLK</text>
<text x="80" y="33.6">GND3</text>
<text x="80.3" y="30.1">5.0V1</text>
<text x="80.3" y="31.8">5.0V2</text>
<text x="80.4" y="35.4">TXD0</text>
<text x="68.5" y="37.2">GND1</text>
<text x="68.5" y="38.9">IO-0</text>
<text x="68.5" y="40.7">IO-2</text>
<text x="80" y="40.7">GND4</text>
<text x="80.2" y="37.2">RXD0</text>
<text x="81.3" y="38.9">IO-1</text>
<text x="68.5" y="42.5">IO-3</text>
<text x="68.5" y="44.3">3.3V2</text>
<text x="68.5" y="46.1">SPI-MOSI</text>
<text x="68.5" y="47.8">SPI-MISO</text>
<text x="80" y="46.1">GND5</text>
<text x="81.3" y="42.5">IO-4</text>
<text x="81.3" y="44.3">IO-5</text>
<text x="81.3" y="47.8">IO-6</text>
<text x="68.5" y="49.6">SPI-CLK</text>
<text x="68.5" y="51.4">GND2</text>
<text x="68.5" y="53.2">ID-SD</text>
<text x="78.2" y="49.6">SPI-CE0</text>
<text x="78.2" y="51.4">SPI-CE1</text>
<text x="80.1" y="53.2">ID-SC</text>
<text x="68.5" y="54.9">IO-7</text>
<text x="68.5" y="56.7">IO-8</text>
<text x="68.5" y="58.5">IO-10</text>
<text x="80" y="54.9">GND6</text>
<text x="80" y="58.5">GND8</text>
<text x="81.3" y="56.7">IO-9</text>
<text x="68.5" y="60.3">IO-12</text>
<text x="68.5" y="62.1">IO-14</text>
<text x="68.5" y="63.8">GND7</text>
<text x="80.4" y="60.3">IO-13</text>
<text x="80.4" y="62.1">IO-15</text>
<text x="80.4" y="63.8">IO-16</text>
<text x="276.5" y="122.5">3</text>
<text x="276.5" y="129.6">1</text>
<text x="276.5" y="126.1">2</text>
<text x="94.2" y="175">OUT</text>
<text x="159.9" y="178.7" transform="rotate(-90 159.9 178.7)">1</text>
<text x="94.2" y="185.6">VCC</text>
<text x="94.2" y="180.3">GND</text>
<text x="159.9" y="183.1" transform="rotate(-90 159.9 183.1)">2</text>
</g>
<g font-size="1.6" fill="#00f">
<text x="101.7" y="186.4">IR</text>
<text x="104.7" y="186.4">Receiver</text>
</g>
<g font-size="1.3">
<text x="30.8" y="1.3">5</text>
<text x="88.8" y="1.3">4</text>
<text x="146.9" y="1.3">3</text>
<text x="205" y="1.3">2</text>
<text x="263.1" y="1.3">1</text>
<text x=".5" y="28.4">D</text>
<text x="292.6" y="28.4">D</text>
<text x=".5" y="79.5">C</text>
<text x="292.6" y="79.5">C</text>
<text x=".5" y="130.6">B</text>
<text x="292.6" y="130.6">B</text>
<text x=".5" y="181.7">A</text>
<text x="292.6" y="181.7">A</text>
<text x="30.8" y="207.4">5</text>
<text x="88.8" y="207.4">4</text>
<text x="146.9" y="207.4">3</text>
<text x="205" y="207.4">2</text>
<text x="263.1" y="207.4">1</text>
</g>
<text font-size="1.2" x="213.2" y="204.9">http://www.banana-pi.org</text>
</svg>
